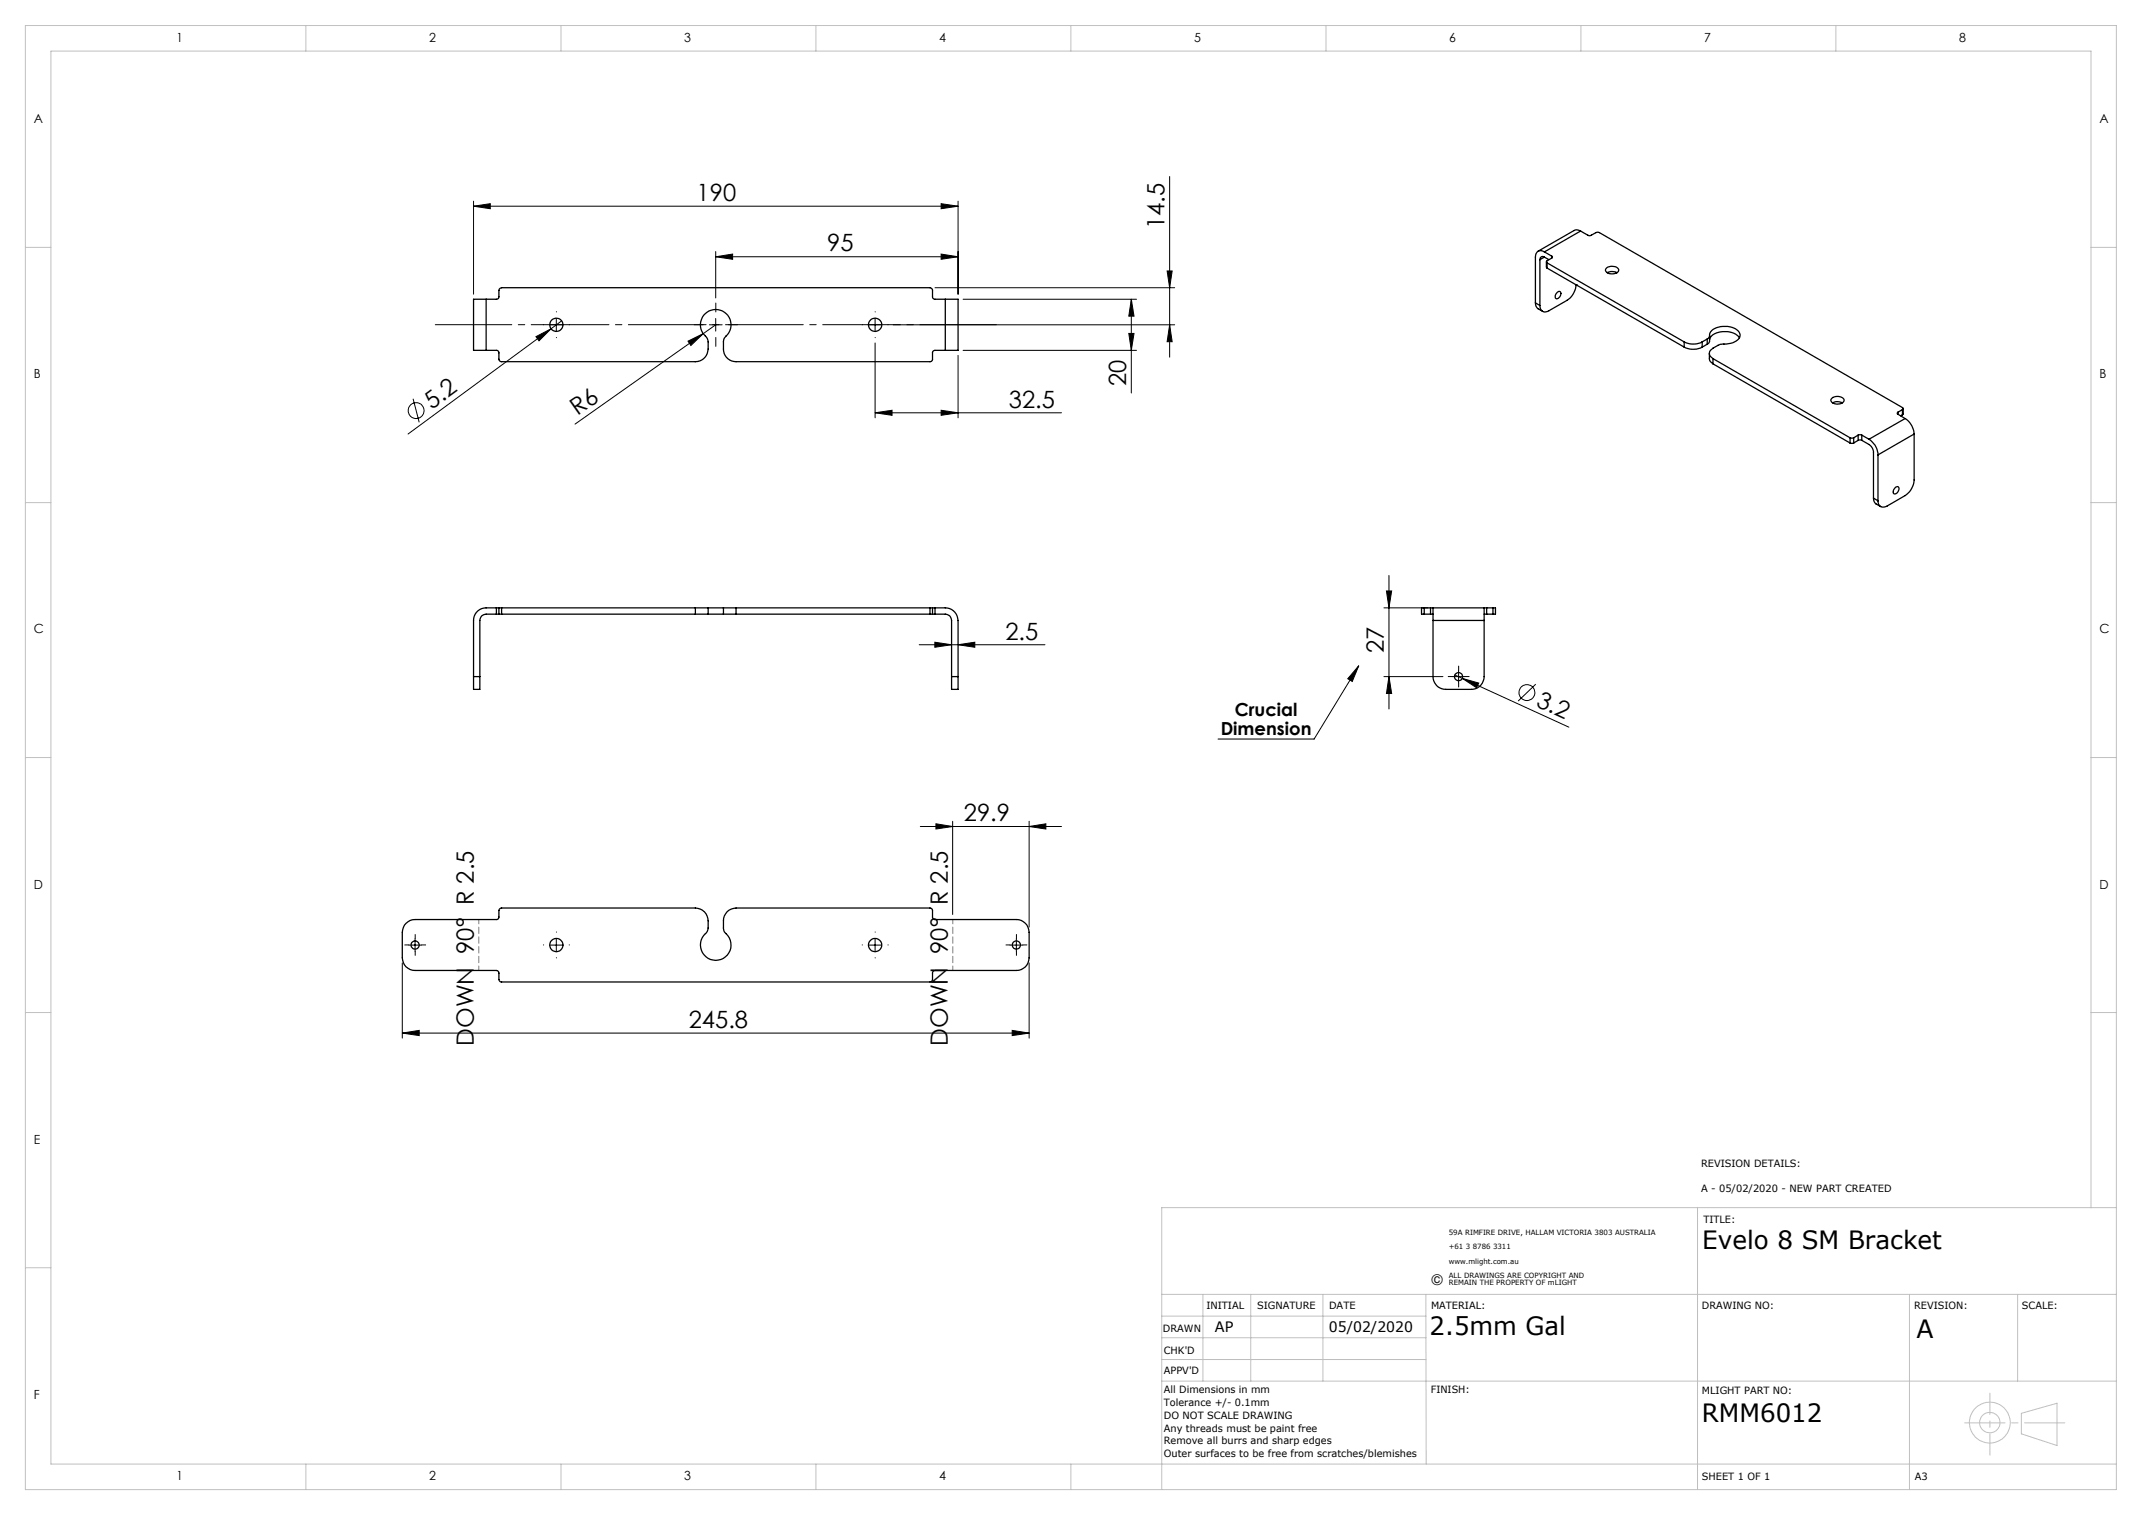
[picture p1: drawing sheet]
<svg xmlns="http://www.w3.org/2000/svg" width="420mm" height="297mm" viewBox="0 0 420 297" stroke-linecap="round" stroke-linejoin="round" font-family="sans-serif">
<g fill="none" stroke="#c0c0c0" stroke-width=".2">
<path d="M5 5h410v287h-410zM60 5v5M110 5v5M160 5v5M210 5v5M260 5v5M310 5v5M360 5v5M5 48.5h5M410 48.5h5M5 98.5h5M410 98.5h5"/>
<path d="M5 148.5h5M410 148.5h5M5 198.5h5M410 198.5h5M332.8 236.7v55.3M410 236.8v-226.8h-400v277h405M415 236.7h-187.2v55.3M5 248.5h5M227.8 253.7h187.2M227.8 258h51.8M235.9 253.7v17.1M245.3 253.7v17.1"/>
<path d="M259.4 253.7v17.1M279.6 253.7v33.3M374.4 253.7v38.3M395.6 253.7v17.1M227.8 270.8h187.2M227.8 266.5h51.8M227.8 262.3h51.8M396.3 277.1l7-2v8.3l-7-2.3zM60 287v5M110 287v5M160 287v5M210 287v5"/>
<circle cx="390.2" cy="278.9" r="4"/>
<circle cx="390.2" cy="278.9" r="2"/>
</g>
<path d="M390.2 273.1v12.2" fill="none" stroke="#c0c0c0" stroke-width=".2" stroke-dasharray="15.2 1.3 1.3 1.3" stroke-dashoffset="11.1"/>
<path d="M385.2 278.9h19.7" fill="none" stroke="#c0c0c0" stroke-width=".2" stroke-dasharray="15.2 1.3 1.3 1.3" stroke-dashoffset="7.3"/>
<g fill="none" stroke="#000" stroke-width=".2">
<path d="M92.9 39.4v18.3M184.5 39.9l3.4 .5-3.4 .5zM187.9 39.4v18.3M229.3 34.6v35.4M92.9 40.4l3.2-.5v1zM92.9 40.4h95M140.3 50.3l3.4-.5v1zM140.3 49.3v9.1M140.3 50.3h47.6M183.3 56.4h47M184.5 49.8l3.4 .5-3.4 .5zM188.8 58.7h34"/>
<path d="M221.8 58.7l.6 3.3h-1.1zM221.8 58.7v18.3M228.8 53.1h1l-.5 3.3zM81 78.2l1.2 4.6M105.1 66l3-1.6-2.4 2.4zM107.8 63.7h2.5M108.1 64.4l-28.1 20.7M109.1 62.4v2.5M110.1 62.9l-2 1.5M134.9 66.9l3-1.5-2.4 2.3zM137.9 65.4l-25.2 17.7M139.1 63.7h2.5"/>
<path d="M140.3 63.7l-2.4 1.7M140.3 62.4v2.5M170.3 63.7h2.5M171.6 62.4v2.5M171.6 67.2v14.7M175.2 63.7h55.1M187.9 69.7v12.2M188.8 68.7h34M221.3 65.4h1.1l-.6 3.3zM229.3 63.7l.5 3.3h-1zM171.6 80.9l3.3-.5v1zM171.6 80.9h36.5"/>
<path d="M184.5 80.4l3.4 .5-3.4 .5zM271.4 119.2h8.6M271.9 115.8h1l-.6 3.4zM272.3 112.8v26.2M180.2 126.4h24.7M183.3 125.9l3.3 .5-3.3 .5zM187.9 126.4l3.2-.5v1zM266.4 130.5l-8.7 14.4h-18.9M266.4 130.5l-1.3 3.1-.8-.5zM271.4 132.6h11.5M272.3 132.6l.6 3.4h-1zM284.7 132.6h2.5"/>
<path d="M285.3 132.3l1.4 .7M286 131.4v2.5M286.7 133l3.2 .9-.4 .9zM286.7 133l20.9 9.6M301.1 134.1l-3.4 3.3M180.4 162h27.7M183.5 161.5l3.3 .5-3.3 .5zM186.8 161v18.3M201.8 162l3.3-.5v1zM201.8 161v20.7M78.9 188.8v14.7M80.2 185.3h2.5"/>
<path d="M81.4 184v2.5M107.8 185.3h2.5M109.1 184v2.5M170.3 185.3h2.5M171.6 184v2.5M198 185.3h2.5M199.3 184v2.5M201.8 188.8v14.7M78.9 202.5l3.3-.5v1zM78.9 202.5h122.9M198.5 202l3.3 .5-3.3 .5z"/>
<circle cx="81.6" cy="80.5" r="1.55"/>
<circle cx="299.4" cy="135.8" r="1.56"/>
</g>
<g fill="none" stroke="#000" stroke-width=".2" stroke-dasharray="15.2 1.3 1.3 1.3">
<path d="M106.6 63.7h.1M109.1 61.2v-.1M109.1 66.2h.1M111.6 63.7h.1M137.9 63.7h-1.8M140.4 61.2v-1.8M140.4 66.2v1.7M142.9 63.7h1.7M169.1 63.7h.1M171.6 61.2v-.1M171.6 66.2h.1M174.1 63.7h.1"/>
<path d="M284.8 132.6h-.8M286 131.4v-.8M286 133.9v.8M287.3 132.6h.8M80.2 185.2h-.8M81.4 184v-.8M81.4 186.5v.8M82.7 185.2h.8M106.6 185.2h.1M109.1 182.7h.1M109.1 187.7v.1M111.6 185.2h.1"/>
<path d="M169.1 185.2h.1M171.6 182.7h.1M171.6 187.7v.1M174.1 185.2h.1M198.1 185.2h-.8M199.3 184v-.8M199.3 186.5v.8M200.6 185.2h.8"/>
</g>
<path d="M195.4 63.7h-110" fill="none" stroke="#000" stroke-width=".2" stroke-dasharray="15.2 1.3 1.3 1.3" stroke-dashoffset=".2"/>
<path d="M93.9 190.2v-10M186.8 180.2v10" fill="none" stroke="#808080" stroke-width=".2" stroke-dasharray="1.3 .6" stroke-dashoffset=".4"/>
<g fill="#000">
<path d="M105.1 66l3-1.6-2.4 2.4zM134.9 66.9l3-1.5-2.4 2.3zM266.4 130.5l-1.3 3.1-.8-.5zM286.7 133l3.2 .9-.4 .9z"/>
<path d="M92.9 40.4l3.2-.5v1zM184.5 39.9l3.4 .5-3.4 .5zM171.6 80.9l3.3-.5v1zM184.5 80.4l3.4 .5-3.4 .5zM140.3 50.3l3.4-.5v1zM184.5 49.8l3.4 .5-3.4 .5zM183.5 161.5l3.3 .5-3.3 .5zM201.8 162l3.3-.5v1z"/>
<path d="M221.8 58.7l.6 3.3h-1.1zM221.3 65.4h1.1l-.6 3.3zM271.9 115.8h1l-.6 3.4zM272.3 132.6l.6 3.4h-1z"/>
<path d="M229.3 63.7l.5 3.3h-1zM228.8 53.1h1l-.5 3.3z"/>
<path d="M183.3 125.9l3.3 .5-3.3 .5zM187.9 126.4l3.2-.5v1z"/>
<path d="M78.9 202.5l3.3-.5v1zM198.5 202l3.3 .5-3.3 .5z"/>
</g>
<g fill="none" stroke="#000" stroke-width=".25">
<path d="M95.3 58.7h2a.48 .48 0 0 0 .5-.5l.1-1.5 .5-.3h84l.2 .1 .2 .3v1.4a.48 .48 0 0 0 .5 .5h2M95.3 58.7h-2.4v10h2.4M95.3 58.7v10M185.3 58.7h2.6v10h-2.6M185.3 58.7v10M301.1 59.4l.1 .6a1.92 1.92 0 0 0 1.3 1M301.1 59.4l.8 .5M301.9 50.9v9M302.8 49.4a1.08 1.08 0 0 0-1.2-.1 1.08 1.08 0 0 0-.5 1.1v9M302.8 50.4a.54 .54 0 0 0-.6-.1 .54 .54 0 0 0-.3 .6M302.8 49.4l1.4 .8M302.8 50.4l.9 .5"/>
<path d="M302.8 50.4l-.9 .5M303.2 51.3v1l.2 .3M303.4 51.5l26.8 15.5M303.4 51.5v1.1M303.4 52.6l26.8 15.4M304.2 50.6l-1 .6 .2 .3M304.2 50.2a.22 .22 0 0 1 .2 .2 .22 .22 0 0 1-.2 .2M304.2 50.2v.4M305.4 57.3a.45 .45 0 0 1 .6 0 .45 .45 0 0 1 0 .7l-.3 .3a.43 .43 0 0 1-.7 .2 .43 .43 0 0 1 0-.6zM309 55.8a4 4 0 0 1-1.7 3.1l-3.6 2a1.08 1.08 0 0 1-1.2 .1 1.08 1.08 0 0 1-.6-1.1M309 55.8h.1M309.9 45.3l1.7 .9 1.5-.7 .5 .1 59.5 34.3 .1 .2-.2 .2"/>
<path d="M309.9 45.3l-.6-.2h-.5l-7.2 4.1M309.9 45.3l-7.1 4.1M314.9 52.6a1.72 1.72 0 0 1 2.5 .2 1.41 1.41 0 0 1-2.3 .6l-.1-.1a.43 .43 0 0 1-.1-.7zM315.1 53.5a1.96 1.96 0 0 1 1.9 0M95.3 68.7h2a.48 .48 0 0 1 .5 .5l.1 1.4 .3 .3h38.1a2.5 2.5 0 0 0 2.6-2.5l-.1-1.5a2.47 2.47 0 0 0-1-1.7 3 3 0 0 1 1-4 3 3 0 0 1 4.1 .8 3 3 0 0 1-.8 4.1l-.2 .9a3.9 3.9 0 0 0 .5 3 2.42 2.42 0 0 0 1.9 .9h38.1a.48 .48 0 0 0 .4-.5v-1.2a.48 .48 0 0 1 .5-.5h2M330.2 67a3.8 3.8 0 0 0 3.6 0M330.2 68a3.8 3.8 0 0 0 3.6 0M330.2 67v1M333.8 67v1M334.8 66.5l.3-.4a1.88 1.88 0 0 1 1.9-2 3.9 3.9 0 0 1 4 1.1 1.3 1.3 0 0 1-.9 1.8l-.8 .3-2 .2-1.4 .8a1.09 1.09 0 0 0-.7 1 1.09 1.09 0 0 0 .7 1M334.8 66.5l-1 .5M334.8 66.5v1"/>
<path d="M334.8 67.5l-1 .5M335.2 69.3a2.08 2.08 0 0 0 .2 1.6l.5 .4M335.2 65.9v1l-.4 .6M335.9 70.3l26.9 15.5M335.9 70.3v1M335.9 71.3l26.9 15.6M341.1 66.2a4 4 0 0 0-5.7-.1l-.2 .5M359.2 78.1a1.61 1.61 0 0 1 2.4 .4 1.52 1.52 0 0 1-2.4 .4 .5 .5 0 0 1 0-.8zM359.3 79a1.96 1.96 0 0 1 1.9 0M362.8 85.8h.7M362.8 86.9h.7M362.8 85.8v1.1"/>
<path d="M363.5 85.8v1.1M364.3 85.3h.8M364.3 86.3h.8M364.3 85.3l-.8 .5M364.3 85.3v1M364.3 86.3l-.8 .6M365.1 86.3l1.4 .8a1.91 1.91 0 0 1 .8 1.6v8.9M365.1 85.3v1M365.1 85.3l1.4 .8M366.5 86.1a3.7 3.7 0 0 1 1.7 3.1M367.3 97.6l.2 .7a1.92 1.92 0 0 0 1.3 1M367.3 97.6l.9 .6"/>
<path d="M368.2 89.2v9M371.6 95.6l.5-.2a.86 .86 0 0 1 .1 .9 .86 .86 0 0 1-.8 .5l-.2-.2v-.4zM372.1 80.8l-.1 .2 .1 .2M372.1 81.2l1.5 .9M372.1 80.8v.4M373 80.3l-.9 .5M373 80.3v1M373 81.3l-.3 .2M373.2 80.1v1.1l-.2 .1M373.6 82.1a3.9 3.9 0 0 1 1.7 3M373.6 82.1l-7.1 4M375.3 85.1v9a4 4 0 0 1-1.7 3.1l-3.6 2a1.1 1.1 0 0 1-1.2 .1 1.1 1.1 0 0 1-.6-1.1"/>
<path d="M375.3 85.1l-7.1 4.1M97.3 119.2h.5M97.3 119.2a5.2 5.2 0 0 0-3.2 .3 2.44 2.44 0 0 0-1.2 2.1v11M97.3 119.2v1.2M97.8 119.2h.6M97.8 119.2v1.2M98.4 119.2h37.9M98.4 119.2v1.2M136.3 119.2h2.6M136.3 119.2v1.2M138.9 119.2h3M138.9 119.2v1.2"/>
<path d="M141.9 119.2h2.4M141.9 119.2v1.2M144.3 119.2v1.2M144.3 119.2h38.1M182.4 119.2h.4M182.4 119.2v1.2M182.8 119.2h.5M182.8 119.2v1.2M183.3 119.2a5.2 5.2 0 0 1 3.3 .3 2.57 2.57 0 0 1 1.3 2.1v11M183.3 119.2v1.2M279.3 119.2h-.6v1.2h.6M279.3 119.2h1.2"/>
<path d="M279.3 119.2v1.2M280.5 119.2h.5M280.5 119.2v1.2M281 119.2v2.4M281 119.2h10M291 119.2v2.4M291 119.2h.5M291.5 119.2h1.2M291.5 119.2v1.2M292.7 119.2h.5v1.2h-.5M292.7 119.2v1.2M92.9 132.6v2.5h1.2v-2.5"/>
<path d="M92.9 132.6h1.2M97.3 120.4h.5M97.3 120.4h-2a1.21 1.21 0 0 0-1.2 1.2v11M97.8 120.4h.6M98.4 120.4h37.9M136.3 120.4h2.6M138.9 120.4h3M141.9 120.4h2.4M144.3 120.4h38.1M182.4 120.4h.4M182.8 120.4h.5M183.3 120.4h2a1.21 1.21 0 0 1 1.3 1.2v11"/>
<path d="M186.6 132.6v2.5h1.3v-2.5M186.6 132.6h1.3M279.3 120.4h1.2M280.5 120.4h.5M281 121.6v11a2.51 2.51 0 0 0 2.5 2.5h5a2.5 2.5 0 0 0 2.5-2.5v-11M281 121.6h10M291 120.4h.5M291.5 120.4h1.2M79.6 181a2.32 2.32 0 0 1 1.8-.7h15.9a.48 .48 0 0 0 .5-.5l.1-1.5 .3-.3h38.1a2.53 2.53 0 0 1 2.6 2.5v1.4l-.3 .8a3 3 0 0 0-1 3.9 3 3 0 0 0 3.8 1.4 3 3 0 0 0 1.8-3.7l-.9-1.3a1.27 1.27 0 0 1-.4-1.1 3.6 3.6 0 0 1 .7-3.2 2.72 2.72 0 0 1 1.7-.7h38.1a.48 .48 0 0 1 .4 .5v1.3a.48 .48 0 0 0 .5 .5h16a2.53 2.53 0 0 1 2.5 2.5v5a2.47 2.47 0 0 1-2.5 2.4h-16l-.2 .2-.3 .3v1.3a.48 .48 0 0 1-.4 .5h-84.2l-.3-.3-.1-1.6-.5-.4h-15.9a2.47 2.47 0 0 1-2.5-2.4v-5a2.72 2.72 0 0 1 .7-1.8z"/>
<circle cx="109.1" cy="63.7" r="1.3"/>
<circle cx="171.6" cy="63.7" r="1.3"/>
<circle cx="286" cy="132.7" r=".8"/>
<circle cx="81.4" cy="185.3" r=".8"/>
<circle cx="109.1" cy="185.3" r="1.3"/>
<circle cx="171.6" cy="185.3" r="1.3"/>
<circle cx="199.3" cy="185.2" r=".8"/>
</g>
<g font-size="4.9">
<text x="333.8" y="244.9">Evelo 8 SM Bracket</text>
<text x="280.3" y="261.7">2.5mm Gal</text>
<text x="375.8" y="262.2">A</text>
<text x="333.7" y="278.8">RMM6012</text>
</g>
<g font-size="4.7">
<text x="136.6" y="39.4">190</text>
<text x="228.3" y="44.9" transform="rotate(-90 228.3 44.9)">14.5</text>
<text x="162.2" y="49.3">95</text>
<text x="220.8" y="75.7" transform="rotate(-90 220.8 75.7)">20</text>
<text x="84.7" y="80.3" transform="rotate(-36 84.7 80.3)">5.2</text>
<text x="113.2" y="81.6" transform="rotate(-35 113.2 81.6)">R6</text>
<text x="197.8" y="79.9">32.5</text>
<text x="197.1" y="125.4">2.5</text>
<text x="271.4" y="128" transform="rotate(-90 271.4 128)">27</text>
<text x="301" y="138.4" transform="rotate(25 301 138.4)">3.2</text>
<text x="189" y="161">29.9</text>
<text x="135.1" y="201.5">245.8</text>
<text x="92.9" y="205" transform="rotate(-90 92.9 205)">DOWN 90° R 2.5</text>
<text x="185.8" y="205" transform="rotate(-90 185.8 205)">DOWN 90° R 2.5</text>
</g>
<g font-size="3.5">
<text x="242.1" y="140.4">Crucial</text>
<text x="239.4" y="144.1">Dimension</text>
</g>
<g font-size="2.8">
<text x="280.8" y="252">©</text>
<text x="238.2" y="261.1">AP</text>
<text x="260.6" y="261.1">05/02/2020</text>
</g>
<g font-size="2.5">
<text x="34.6" y="8.2">1</text>
<text x="84.2" y="8.2">2</text>
<text x="134.2" y="8.2">3</text>
<text x="184.2" y="8.2">4</text>
<text x="234.2" y="8.2">5</text>
<text x="284.2" y="8.2">6</text>
<text x="334.2" y="8.2">7</text>
<text x="384.2" y="8.2">8</text>
<text x="6.7" y="24.2">A</text>
<text x="411.7" y="24.2">A</text>
<text x="6.7" y="74.2">B</text>
<text x="411.7" y="74.2">B</text>
<text x="6.7" y="124.2">C</text>
<text x="411.7" y="124.2">C</text>
<text x="6.7" y="174.2">D</text>
<text x="411.7" y="174.2">D</text>
<text x="6.7" y="224.2">E</text>
<text x="6.7" y="274.2">F</text>
<text x="34.6" y="290.2">1</text>
<text x="84.2" y="290.2">2</text>
<text x="134.2" y="290.2">3</text>
<text x="184.2" y="290.2">4</text>
</g>
<g font-size="2">
<text x="333.5" y="228.8">REVISION DETAILS:</text>
<text x="333.5" y="233.8">A - 05/02/2020 - NEW PART CREATED</text>
<text x="334" y="239.7">TITLE:</text>
<text x="236.6" y="256.6">INITIAL</text>
<text x="246.5" y="256.6">SIGNATURE</text>
<text x="260.6" y="256.6">DATE</text>
<text x="280.6" y="256.6">MATERIAL:</text>
<text x="333.7" y="256.6">DRAWING NO:</text>
<text x="375.3" y="256.6">REVISION:</text>
<text x="396.5" y="256.6">SCALE:</text>
<text x="228" y="261.1">DRAWN</text>
<text x="228.2" y="269.4">APPV'D</text>
<text x="228.2" y="265.3">CHK'D</text>
<text x="228.2" y="273.1">All Dimensions in mm</text>
<text x="228.2" y="275.6">Tolerance +/- 0.1mm</text>
<text x="280.6" y="273.1">FINISH:</text>
<text x="333.7" y="273.2">MLIGHT PART NO:</text>
<text x="228.2" y="278.1">DO NOT SCALE DRAWING</text>
<text x="228.2" y="280.6">Any threads must be paint free</text>
<text x="228.2" y="283.1">Remove all burrs and sharp edges</text>
<text x="228.2" y="285.6">Outer surfaces to be free from scratches/blemishes</text>
<text x="333.7" y="290.1">SHEET 1 OF 1</text>
<text x="375.4" y="290.1">A3</text>
</g>
<g font-size="1.4">
<text x="284.1" y="242.1">59A RIMFIRE DRIVE, HALLAM VICTORIA 3803 AUSTRALIA</text>
<text x="284.1" y="244.9">+61 3 8786 3311</text>
<text x="284.1" y="250.5">ALL DRAWINGS ARE COPYRIGHT AND</text>
<text x="284.1" y="252">REMAIN THE PROPERTY OF mLIGHT</text>
<text x="284.1" y="247.8">www.mlight.com.au</text>
</g>
</svg>
